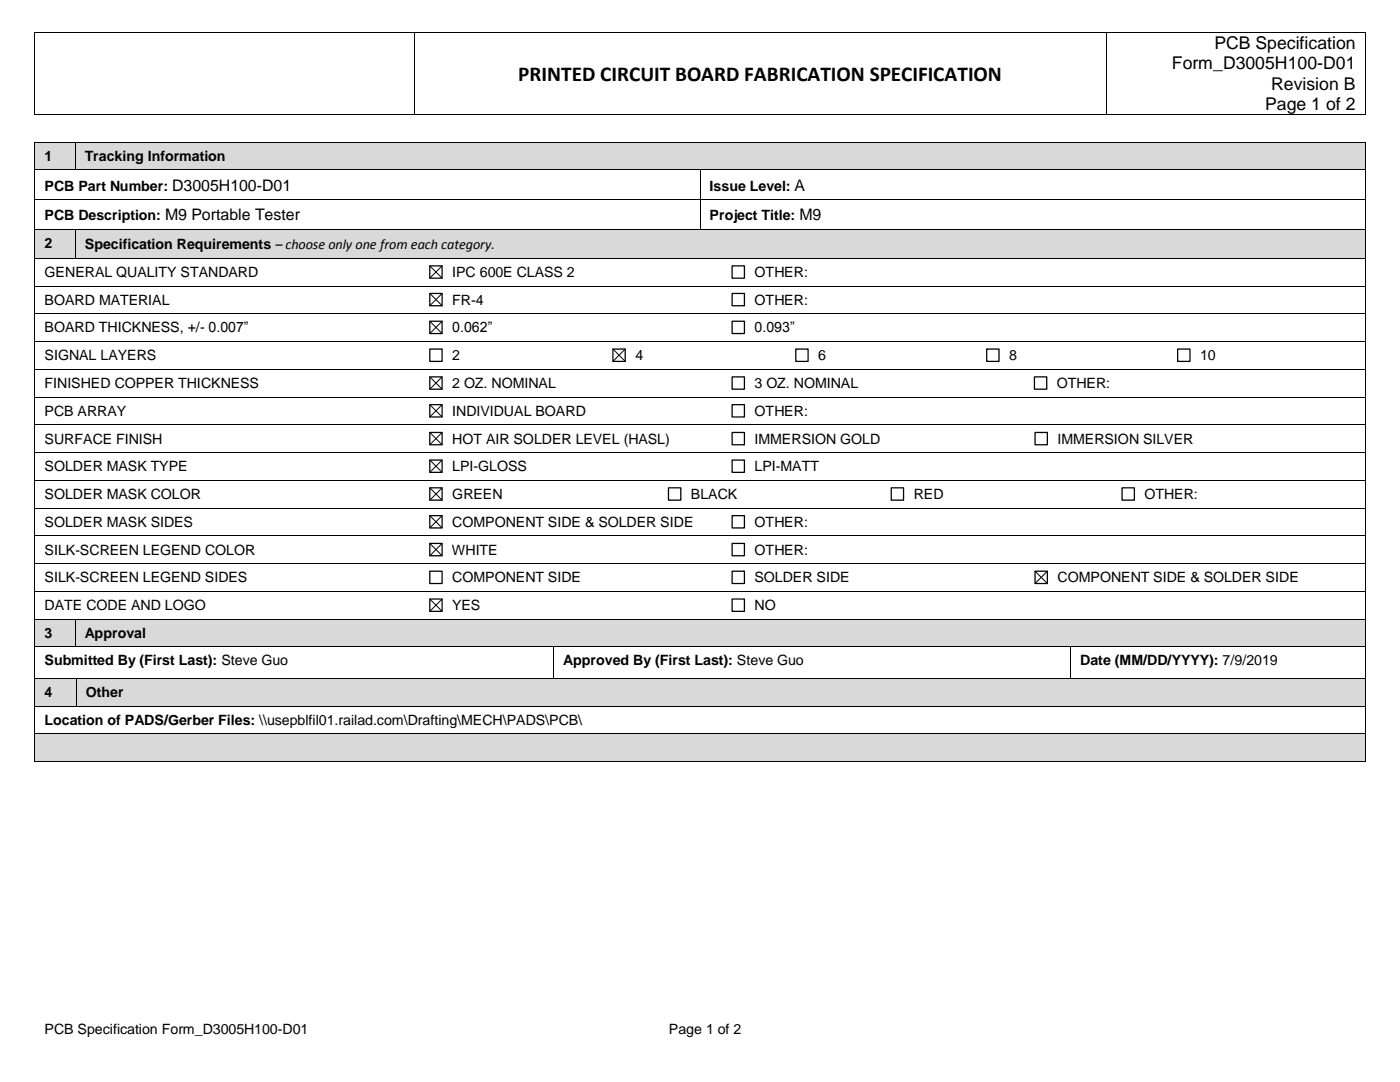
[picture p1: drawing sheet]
<svg xmlns="http://www.w3.org/2000/svg" width="279mm" height="216mm" viewBox="0 0 279 216" stroke-linecap="round" stroke-linejoin="round" font-family="sans-serif">
<g fill="#000">
<path d="M6.9 6.3h.2v.2h-.2z" fill-rule="evenodd"/>
<path d="M6.9 6.3h.2v.2h-.2z" fill-rule="evenodd"/>
<path d="M82.6 6.3h.1v.2h-.1z" fill-rule="evenodd"/>
<path d="M220.8 6.3h.1v.2h-.1z" fill-rule="evenodd"/>
<path d="M272.4 6.3h.1v.2h-.1z" fill-rule="evenodd"/>
<path d="M272.4 6.3h.1v.2h-.1z" fill-rule="evenodd"/>
<path d="M6.9 22.8h.2v.1h-.2z" fill-rule="evenodd"/>
<path d="M6.9 22.8h.2v.1h-.2z" fill-rule="evenodd"/>
<path d="M82.6 22.8h.1v.1h-.1z" fill-rule="evenodd"/>
<path d="M220.8 22.8h.1v.1h-.1z" fill-rule="evenodd"/>
<path d="M272.4 22.8h.1v.1h-.1z" fill-rule="evenodd"/>
<path d="M272.4 22.8h.1v.1h-.1z" fill-rule="evenodd"/>
</g>
<path d="M7 6.5v16.3M7.1 6.4h75.5M82.6 6.5v16.3M82.7 6.4h138.1M220.8 6.5v16.3M220.9 6.4h51.5M272.5 6.5v16.3M7.1 22.9h75.5M82.7 22.9h138.1M220.9 22.9h51.5" fill="none" stroke="#000" stroke-width=".2"/>
<g fill="#d9d9d9">
<path d="M7.1 28.5h1.8v5.3h-1.8z" fill-rule="evenodd"/>
<path d="M13.1 28.5h1.8v5.3h-1.8z" fill-rule="evenodd"/>
<path d="M8.9 28.5h4.2v5.3h-4.2z" fill-rule="evenodd"/>
<path d="M15.1 28.5h1.8v5.3h-1.8z" fill-rule="evenodd"/>
<path d="M270.5 28.5h1.9v5.3h-1.9z" fill-rule="evenodd"/>
<path d="M16.9 28.5h253.6v5.3h-253.6z" fill-rule="evenodd"/>
</g>
<g fill="#000">
<path d="M6.9 28.3h.2v.2h-.2z" fill-rule="evenodd"/>
<path d="M6.9 28.3h.2v.2h-.2z" fill-rule="evenodd"/>
<path d="M6.9 33.8h.2v.2h-.2z" fill-rule="evenodd"/>
<path d="M6.9 39.8h.2v.2h-.2z" fill-rule="evenodd"/>
<path d="M14.9 28.3h.2v.2h-.2z" fill-rule="evenodd"/>
<path d="M14.9 33.8h.2v.2h-.2z" fill-rule="evenodd"/>
<path d="M139.6 33.8h.2v.2h-.2z" fill-rule="evenodd"/>
<path d="M139.6 39.8h.2v.2h-.2z" fill-rule="evenodd"/>
<path d="M272.4 28.3h.1v.2h-.1z" fill-rule="evenodd"/>
<path d="M272.4 28.3h.1v.2h-.1z" fill-rule="evenodd"/>
<path d="M272.4 33.8h.1v.2h-.1z" fill-rule="evenodd"/>
<path d="M272.4 39.8h.1v.2h-.1z" fill-rule="evenodd"/>
</g>
<g fill="none" stroke="#000" stroke-width=".2">
<path d="M7 28.5v5.3M7 34v5.8M7 40v5.7M7.1 28.4h7.8M7.1 33.9h7.8M7.1 39.9h132.5M15 28.5v5.3M15.1 28.4h257.3M15.1 33.9h124.5M139.7 34v5.8M139.7 40v5.7M139.8 33.9h132.6"/>
<path d="M139.8 39.9h132.6M272.5 28.5v5.3M272.5 34v5.8M272.5 40v5.7"/>
</g>
<g fill="#d9d9d9">
<path d="M7.1 45.9h1.8v5.4h-1.8z" fill-rule="evenodd"/>
<path d="M13.1 45.9h1.8v5.4h-1.8z" fill-rule="evenodd"/>
</g>
<path d="M7.1 51.4h7.8" fill="none" stroke="#d9d9d9" stroke-width=".2"/>
<g fill="#d9d9d9">
<path d="M8.9 45.9h4.2v5.4h-4.2z" fill-rule="evenodd"/>
<path d="M15.1 45.9h1.8v5.5h-1.8z" fill-rule="evenodd"/>
<path d="M270.5 45.9h1.9v5.5h-1.9z" fill-rule="evenodd"/>
<path d="M16.9 45.9h253.6v5.5h-253.6z" fill-rule="evenodd"/>
</g>
<g fill="#000">
<path d="M6.9 45.7h.2v.2h-.2z" fill-rule="evenodd"/>
<path d="M6.9 51.4h.2v.2h-.2z" fill-rule="evenodd"/>
<path d="M6.9 57h.2v.2h-.2z" fill-rule="evenodd"/>
<path d="M14.9 45.7h.2v.2h-.2z" fill-rule="evenodd"/>
<path d="M14.9 51.4h.2v.2h-.2z" fill-rule="evenodd"/>
<path d="M83.5 51.4h.2v.2h-.2z" fill-rule="evenodd"/>
<path d="M83.5 57h.2v.2h-.2z" fill-rule="evenodd"/>
<path d="M139.6 45.7h.2v.2h-.2z" fill-rule="evenodd"/>
<path d="M143.9 51.4h.1v.2h-.1z" fill-rule="evenodd"/>
<path d="M143.9 57h.1v.2h-.1z" fill-rule="evenodd"/>
<path d="M272.4 45.7h.1v.2h-.1z" fill-rule="evenodd"/>
<path d="M272.4 51.4h.1v.2h-.1z" fill-rule="evenodd"/>
<path d="M272.4 57h.1v.2h-.1z" fill-rule="evenodd"/>
<path d="M6.9 62.5h.2v.2h-.2z" fill-rule="evenodd"/>
<path d="M6.9 68.1h.2v.1h-.2z" fill-rule="evenodd"/>
<path d="M6.9 73.6h.2v.2h-.2z" fill-rule="evenodd"/>
<path d="M6.9 79.2h.2v.2h-.2z" fill-rule="evenodd"/>
<path d="M83.5 62.5h.2v.2h-.2z" fill-rule="evenodd"/>
<path d="M83.5 68.1h.2v.1h-.2z" fill-rule="evenodd"/>
<path d="M83.5 73.6h.2v.2h-.2z" fill-rule="evenodd"/>
<path d="M83.5 79.2h.2v.2h-.2z" fill-rule="evenodd"/>
<path d="M120 68.1h.2v.1h-.2z" fill-rule="evenodd"/>
<path d="M120 73.6h.2v.2h-.2z" fill-rule="evenodd"/>
<path d="M143.9 62.5h.1v.2h-.1z" fill-rule="evenodd"/>
<path d="M143.9 68.1h.1v.1h-.1z" fill-rule="evenodd"/>
<path d="M143.9 73.6h.1v.2h-.1z" fill-rule="evenodd"/>
<path d="M143.9 79.2h.1v.2h-.1z" fill-rule="evenodd"/>
<path d="M156.6 68.1h.1v.1h-.1z" fill-rule="evenodd"/>
<path d="M156.6 73.6h.1v.2h-.1z" fill-rule="evenodd"/>
<path d="M194.7 68.1h.1v.1h-.1z" fill-rule="evenodd"/>
<path d="M194.7 73.6h.1v.2h-.1z" fill-rule="evenodd"/>
<path d="M204.2 73.6h.2v.2h-.2z" fill-rule="evenodd"/>
<path d="M204.2 79.2h.2v.2h-.2z" fill-rule="evenodd"/>
<path d="M232.8 68.1h.2v.1h-.2z" fill-rule="evenodd"/>
<path d="M232.8 73.6h.2v.2h-.2z" fill-rule="evenodd"/>
<path d="M272.4 62.5h.1v.2h-.1z" fill-rule="evenodd"/>
<path d="M272.4 68.1h.1v.1h-.1z" fill-rule="evenodd"/>
<path d="M272.4 73.6h.1v.2h-.1z" fill-rule="evenodd"/>
<path d="M272.4 79.2h.1v.2h-.1z" fill-rule="evenodd"/>
<path d="M6.9 84.7h.2v.2h-.2z" fill-rule="evenodd"/>
<path d="M6.9 90.2h.2v.2h-.2z" fill-rule="evenodd"/>
<path d="M6.9 95.8h.2v.1h-.2z" fill-rule="evenodd"/>
<path d="M83.5 84.7h.2v.2h-.2z" fill-rule="evenodd"/>
<path d="M83.5 90.2h.2v.2h-.2z" fill-rule="evenodd"/>
<path d="M83.5 95.8h.2v.1h-.2z" fill-rule="evenodd"/>
<path d="M131.2 95.8h.1v.1h-.1z" fill-rule="evenodd"/>
<path d="M143.9 84.7h.1v.2h-.1z" fill-rule="evenodd"/>
<path d="M143.9 90.2h.1v.2h-.1z" fill-rule="evenodd"/>
<path d="M143.9 95.8h.1v.1h-.1z" fill-rule="evenodd"/>
<path d="M175.6 95.8h.2v.1h-.2z" fill-rule="evenodd"/>
<path d="M204.3 84.7h.2v.2h-.2z" fill-rule="evenodd"/>
<path d="M204.3 90.2h.2v.2h-.2z" fill-rule="evenodd"/>
<path d="M221.7 95.8h.1v.1h-.1z" fill-rule="evenodd"/>
<path d="M272.4 84.7h.1v.2h-.1z" fill-rule="evenodd"/>
<path d="M272.4 90.2h.1v.2h-.1z" fill-rule="evenodd"/>
<path d="M272.4 95.8h.1v.1h-.1z" fill-rule="evenodd"/>
<path d="M6.9 101.3h.2v.2h-.2z" fill-rule="evenodd"/>
<path d="M6.9 106.9h.2v.1h-.2z" fill-rule="evenodd"/>
<path d="M6.9 112.4h.2v.2h-.2z" fill-rule="evenodd"/>
<path d="M6.9 117.9h.2v.2h-.2z" fill-rule="evenodd"/>
<path d="M83.5 101.3h.2v.2h-.2z" fill-rule="evenodd"/>
<path d="M83.5 106.9h.2v.1h-.2z" fill-rule="evenodd"/>
<path d="M83.5 112.4h.2v.2h-.2z" fill-rule="evenodd"/>
<path d="M83.5 117.9h.2v.2h-.2z" fill-rule="evenodd"/>
<path d="M131.2 101.3h.1v.2h-.1z" fill-rule="evenodd"/>
<path d="M143.9 101.3h.1v.2h-.1z" fill-rule="evenodd"/>
<path d="M143.9 106.9h.1v.1h-.1z" fill-rule="evenodd"/>
<path d="M143.9 112.4h.1v.2h-.1z" fill-rule="evenodd"/>
<path d="M143.9 117.9h.1v.2h-.1z" fill-rule="evenodd"/>
<path d="M175.6 101.3h.2v.2h-.2z" fill-rule="evenodd"/>
<path d="M204.3 112.4h.2v.2h-.2z" fill-rule="evenodd"/>
<path d="M204.3 117.9h.2v.2h-.2z" fill-rule="evenodd"/>
<path d="M221.7 101.3h.1v.2h-.1z" fill-rule="evenodd"/>
<path d="M272.4 101.3h.1v.2h-.1z" fill-rule="evenodd"/>
<path d="M272.4 106.9h.1v.1h-.1z" fill-rule="evenodd"/>
<path d="M272.4 112.4h.1v.2h-.1z" fill-rule="evenodd"/>
<path d="M272.4 117.9h.1v.2h-.1z" fill-rule="evenodd"/>
</g>
<g fill="none" stroke="#000" stroke-width=".2">
<path d="M7 45.9v5.5M7 51.6v5.4M7 57.2v5.3M7.1 45.8h7.8M7.1 51.5h7.8M7.1 57.1h76.4M15 45.9v5.5M15.1 45.8h124.5M15.1 51.5h68.4M83.7 51.5h60.2M83.7 57.1h60.2M85.7 53l2.6 2.5"/>
<path d="M85.7 58.5l2.6 2.6M88.3 53l-2.6 2.5M88.3 58.5l-2.6 2.6M139.8 45.8h132.6M144 51.5h128.4M144 57.1h128.4M272.5 45.9v5.5M272.5 51.6v5.4M272.5 57.2v5.3M7 62.7v5.4M7 68.3v5.3M7 73.8v5.4"/>
<path d="M7 79.4v5.3M7.1 62.6h76.4M7.1 68.2h76.4M7.1 73.7h76.4M7.1 79.3h76.4M83.7 62.6h60.2M83.7 68.2h36.3M83.7 73.7h36.3M83.7 79.3h60.2M85.7 64.1l2.6 2.5M85.7 75.2l2.6 2.5M88.3 64.1l-2.6 2.5"/>
<path d="M88.3 75.2l-2.6 2.5M120.2 68.2h23.7M120.2 73.7h23.7M122.3 69.6l2.5 2.6M124.8 69.6l-2.5 2.6M144 62.6h128.4M144 68.2h12.6M144 73.7h12.6M144 79.3h60.2M156.7 68.2h38M156.7 73.7h38M194.8 68.2h38"/>
<path d="M194.8 73.7h9.4M204.4 73.7h28.4M204.4 79.3h68M233 68.2h39.4M233 73.7h39.4M272.5 62.7v5.4M272.5 68.3v5.3M272.5 73.8v5.4M272.5 79.4v5.3M7 84.9v5.3M7 90.4v5.4M7 95.9v5.4"/>
<path d="M7.1 84.8h76.4M7.1 90.3h76.4M7.1 95.9h76.4M83.7 84.8h60.2M83.7 90.3h60.2M83.7 95.9h47.5M85.7 80.7l2.6 2.5M85.7 86.3l2.6 2.5M85.7 91.8l2.6 2.5M85.7 97.3l2.6 2.5M88.3 80.7l-2.6 2.5M88.3 86.3l-2.6 2.5"/>
<path d="M88.3 91.8l-2.6 2.5M88.3 97.3l-2.6 2.5M131.3 95.9h12.6M144 84.8h60.3M144 90.3h60.3M144 95.9h31.6M175.8 95.9h45.8M204.5 84.8h67.9M204.5 90.3h67.9M221.8 95.9h50.6M272.5 84.9v5.3M272.5 90.4v5.4"/>
<path d="M272.5 95.9v5.4M7 101.5v5.4M7 107v5.4M7 112.6v5.3M7 118.1v5.4M7.1 101.4h76.4M7.1 107h76.4M7.1 112.5h76.4M7.1 118h76.4M83.7 101.4h47.5M83.7 107h60.2M83.7 112.5h60.2"/>
<path d="M83.7 118h60.2M85.7 102.8l2.6 2.6M85.7 108.4l2.6 2.5M85.7 119.5l2.6 2.5M88.3 102.8l-2.6 2.6M88.3 108.4l-2.6 2.5M88.3 119.5l-2.6 2.5M131.3 101.4h12.6M144 101.4h31.6M144 107h128.4M144 112.5h60.3M144 118h60.3"/>
<path d="M175.8 101.4h45.8M204.5 112.5h67.9M204.5 118h67.9M206.5 113.9l2.6 2.6M209.1 113.9l-2.6 2.6M221.8 101.4h50.6M272.5 101.5v5.4M272.5 107v5.4M272.5 112.6v5.3M272.5 118.1v5.4"/>
</g>
<g fill="none" stroke="#000" stroke-width=".25">
<path d="M85.8 53.1h2.4v2.4h-2.4zM85.8 58.6h2.4v2.4h-2.4zM146.1 53.1h2.5v2.4h-2.5zM146.1 58.6h2.5v2.4h-2.5zM85.8 64.1h2.4v2.5h-2.4zM85.8 69.6h2.4v2.5h-2.4zM85.8 75.2h2.4v2.5h-2.4zM122.3 69.6h2.5v2.5h-2.5zM146.1 64.1h2.5v2.5h-2.5zM146.1 75.2h2.5v2.5h-2.5zM158.8 69.6h2.5v2.5h-2.5zM196.9 69.6h2.5v2.5h-2.5z"/>
<path d="M206.4 75.2h2.5v2.5h-2.5zM235 69.6h2.5v2.5h-2.5zM85.8 80.7h2.4v2.5h-2.4zM85.8 86.3h2.4v2.4h-2.4zM85.8 91.8h2.4v2.5h-2.4zM85.8 97.3h2.4v2.5h-2.4zM133.4 97.3h2.5v2.5h-2.5zM146.1 80.7h2.5v2.5h-2.5zM146.1 86.3h2.5v2.4h-2.5zM146.1 91.8h2.5v2.5h-2.5zM177.9 97.3h2.4v2.5h-2.4zM206.6 86.3h2.4v2.4h-2.4z"/>
<path d="M223.9 97.3h2.5v2.5h-2.5zM85.8 102.9h2.4v2.4h-2.4zM85.8 108.4h2.4v2.5h-2.4zM85.8 114h2.4v2.4h-2.4zM85.8 119.5h2.4v2.5h-2.4zM146.1 102.9h2.5v2.4h-2.5zM146.1 108.4h2.5v2.5h-2.5zM146.1 114h2.5v2.4h-2.5zM146.1 119.5h2.5v2.5h-2.5zM206.6 114h2.4v2.4h-2.4z"/>
</g>
<g fill="#d9d9d9">
<path d="M7.1 123.6h1.8v5.4h-1.8z" fill-rule="evenodd"/>
<path d="M13.1 123.6h1.8v5.4h-1.8z" fill-rule="evenodd"/>
<path d="M8.9 123.6h4.2v5.4h-4.2z" fill-rule="evenodd"/>
<path d="M15.1 123.6h1.8v5.4h-1.8z" fill-rule="evenodd"/>
<path d="M270.5 123.6h1.9v5.4h-1.9z" fill-rule="evenodd"/>
<path d="M16.9 123.6h253.6v5.4h-253.6z" fill-rule="evenodd"/>
</g>
<g fill="#000">
<path d="M6.9 123.5h.2v.1h-.2z" fill-rule="evenodd"/>
<path d="M6.9 129h.2v.2h-.2z" fill-rule="evenodd"/>
<path d="M14.9 123.5h.2v.1h-.2z" fill-rule="evenodd"/>
<path d="M14.9 129h.2v.2h-.2z" fill-rule="evenodd"/>
<path d="M83.5 123.5h.2v.1h-.2z" fill-rule="evenodd"/>
<path d="M110.4 129h.2v.2h-.2z" fill-rule="evenodd"/>
<path d="M143.9 123.5h.1v.1h-.1z" fill-rule="evenodd"/>
<path d="M213.6 129h.2v.2h-.2z" fill-rule="evenodd"/>
<path d="M272.4 123.5h.1v.1h-.1z" fill-rule="evenodd"/>
<path d="M272.4 129h.1v.2h-.1z" fill-rule="evenodd"/>
</g>
<g fill="none" stroke="#000" stroke-width=".2">
<path d="M7 123.6v5.4M7 129.2v6.1M7.1 123.6h7.8M7.1 129.1h7.8M15 123.6v5.4M15.1 123.6h68.4M15.1 129.1h95.3M83.7 123.6h60.2M110.5 129.2v6.1M110.6 129.1h103M144 123.6h128.4M213.7 129.2v6.1"/>
<path d="M213.8 129.1h58.6M272.5 123.6v5.4M272.5 129.2v6.1"/>
</g>
<g fill="#d9d9d9">
<path d="M7.1 135.4h1.8v5.4h-1.8z" fill-rule="evenodd"/>
<path d="M13.3 135.4h1.9v5.4h-1.9z" fill-rule="evenodd"/>
<path d="M8.9 135.4h4.4v5.4h-4.4z" fill-rule="evenodd"/>
<path d="M15.3 135.4h1.8v5.4h-1.8z" fill-rule="evenodd"/>
<path d="M270.5 135.4h1.9v5.4h-1.9z" fill-rule="evenodd"/>
<path d="M17.1 135.4h253.4v5.4h-253.4z" fill-rule="evenodd"/>
</g>
<g fill="#000">
<path d="M6.9 135.3h.2v.1h-.2z" fill-rule="evenodd"/>
<path d="M15.2 135.3h.1v.1h-.1z" fill-rule="evenodd"/>
<path d="M110.4 135.3h.2v.1h-.2z" fill-rule="evenodd"/>
<path d="M213.6 135.3h.2v.1h-.2z" fill-rule="evenodd"/>
<path d="M272.4 135.3h.1v.1h-.1z" fill-rule="evenodd"/>
<path d="M6.9 140.8h.2v.2h-.2z" fill-rule="evenodd"/>
<path d="M15.2 140.8h.1v.2h-.1z" fill-rule="evenodd"/>
<path d="M272.4 140.8h.1v.2h-.1z" fill-rule="evenodd"/>
</g>
<path d="M7 135.4v5.4M7.1 135.4h8.1M15.2 135.4v5.4M15.3 135.4h95.1M110.6 135.4h103M213.8 135.4h58.6M272.5 135.4v5.4M7 141v5.4M7.1 140.9h8.1M15.3 140.9h257.1M272.5 141v5.4" fill="none" stroke="#000" stroke-width=".2"/>
<g fill="#d9d9d9">
<path d="M7.1 146.5h1.8v5.4h-1.8z" fill-rule="evenodd"/>
<path d="M270.5 146.5h1.9v5.4h-1.9z" fill-rule="evenodd"/>
<path d="M8.9 146.5h261.6v5.4h-261.6z" fill-rule="evenodd"/>
</g>
<g fill="#000">
<path d="M6.9 146.4h.2v.1h-.2z" fill-rule="evenodd"/>
<path d="M6.9 151.9h.2v.2h-.2z" fill-rule="evenodd"/>
<path d="M6.9 151.9h.2v.2h-.2z" fill-rule="evenodd"/>
<path d="M272.4 146.4h.1v.1h-.1z" fill-rule="evenodd"/>
<path d="M272.4 151.9h.1v.2h-.1z" fill-rule="evenodd"/>
<path d="M272.4 151.9h.1v.2h-.1z" fill-rule="evenodd"/>
</g>
<path d="M7 146.5v5.4M7.1 146.5h265.3M7.1 152h265.3M272.5 146.5v5.4" fill="none" stroke="#000" stroke-width=".2"/>
<text font-size="4.2" x="103.4" y="16.1">PRINTED CIRCUIT BOARD FABRICATION SPECIFICATION</text>
<g font-size="3.5">
<text x="242.4" y="9.8">PCB Specification</text>
<text x="233.9" y="13.8">Form_D3005H100-D01</text>
<text x="253.7" y="17.9">Revision B</text>
<text x="252.5" y="22">Page 1 of 2</text>
</g>
<g font-size="2.8">
<text x="8.9" y="32.1">1</text>
<text x="16.9" y="32.1">Tracking Information</text>
<text x="8.9" y="38">PCB Part Number: D3005H100-D01</text>
<text x="141.6" y="38">Issue Level: A</text>
<text x="8.9" y="44">PCB Description: M9 Portable Tester</text>
<text x="141.6" y="44">Project Title: M9</text>
<text x="8.9" y="49.5">2</text>
<text x="16.9" y="49.6">Specification Requirements – choose only one from each category.</text>
<text x="8.9" y="55.3">GENERAL QUALITY STANDARD</text>
<text x="90.3" y="55.3">IPC 600E CLASS 2</text>
<text x="150.6" y="55.3">OTHER:</text>
<text x="8.9" y="60.8">BOARD MATERIAL</text>
<text x="90.3" y="60.8">FR-4</text>
<text x="150.6" y="60.8">OTHER:</text>
<text x="8.9" y="66.3">BOARD THICKNESS, +/- 0.007”</text>
<text x="8.9" y="71.9">SIGNAL LAYERS</text>
<text x="90.3" y="66.3">0.062”</text>
<text x="90.3" y="71.9">2</text>
<text x="126.8" y="71.9">4</text>
<text x="150.6" y="66.3">0.093”</text>
<text x="163.3" y="71.9">6</text>
<text x="201.4" y="71.9">8</text>
<text x="239.5" y="71.9">10</text>
<text x="8.9" y="77.4">FINISHED COPPER THICKNESS</text>
<text x="90.3" y="77.4">2 OZ. NOMINAL</text>
<text x="150.6" y="77.4">3 OZ. NOMINAL</text>
<text x="210.9" y="77.4">OTHER:</text>
<text x="8.9" y="83">PCB ARRAY</text>
<text x="90.3" y="83">INDIVIDUAL BOARD</text>
<text x="150.6" y="83">OTHER:</text>
<text x="8.9" y="88.5">SURFACE FINISH</text>
<text x="90.3" y="88.5">HOT AIR SOLDER LEVEL (HASL)</text>
<text x="150.6" y="88.5">IMMERSION GOLD</text>
<text x="211.1" y="88.5">IMMERSION SILVER</text>
<text x="8.9" y="94">SOLDER MASK TYPE</text>
<text x="90.3" y="94">LPI-GLOSS</text>
<text x="150.6" y="94">LPI-MATT</text>
<text x="8.9" y="99.6">SOLDER MASK COLOR</text>
<text x="90.3" y="99.6">GREEN</text>
<text x="137.9" y="99.6">BLACK</text>
<text x="182.4" y="99.6">RED</text>
<text x="228.4" y="99.6">OTHER:</text>
<text x="8.9" y="105.1">SOLDER MASK SIDES</text>
<text x="90.3" y="105.1">COMPONENT SIDE &amp; SOLDER SIDE</text>
<text x="150.6" y="105.1">OTHER:</text>
<text x="8.9" y="110.7">SILK-SCREEN LEGEND COLOR</text>
<text x="90.2" y="110.7">WHITE</text>
<text x="150.6" y="110.7">OTHER:</text>
<text x="8.9" y="116.2">SILK-SCREEN LEGEND SIDES</text>
<text x="90.3" y="116.2">COMPONENT SIDE</text>
<text x="150.6" y="116.2">SOLDER SIDE</text>
<text x="211.1" y="116.2">COMPONENT SIDE &amp; SOLDER SIDE</text>
<text x="8.9" y="121.8">DATE CODE AND LOGO</text>
<text x="90.3" y="121.8">YES</text>
<text x="150.6" y="121.8">NO</text>
<text x="8.9" y="127.2">3</text>
<text x="16.9" y="127.2">Approval</text>
<text x="8.9" y="132.8">Submitted By (First Last): Steve Guo</text>
<text x="112.4" y="132.8">Approved By (First Last): Steve Guo</text>
<text x="215.6" y="132.8">Date (MM/DD/YYYY): 7/9/2019</text>
<text x="8.9" y="139">4</text>
<text x="17.1" y="139">Other</text>
<text x="8.9" y="144.6">Location of PADS/Gerber Files: \\usepblfil01.railad.com\Drafting\MECH\PADS\PCB\</text>
<text x="8.9" y="206.4">PCB Specification Form_D3005H100-D01</text>
<text x="133.5" y="206.4">Page 1 of 2</text>
</g>
</svg>
